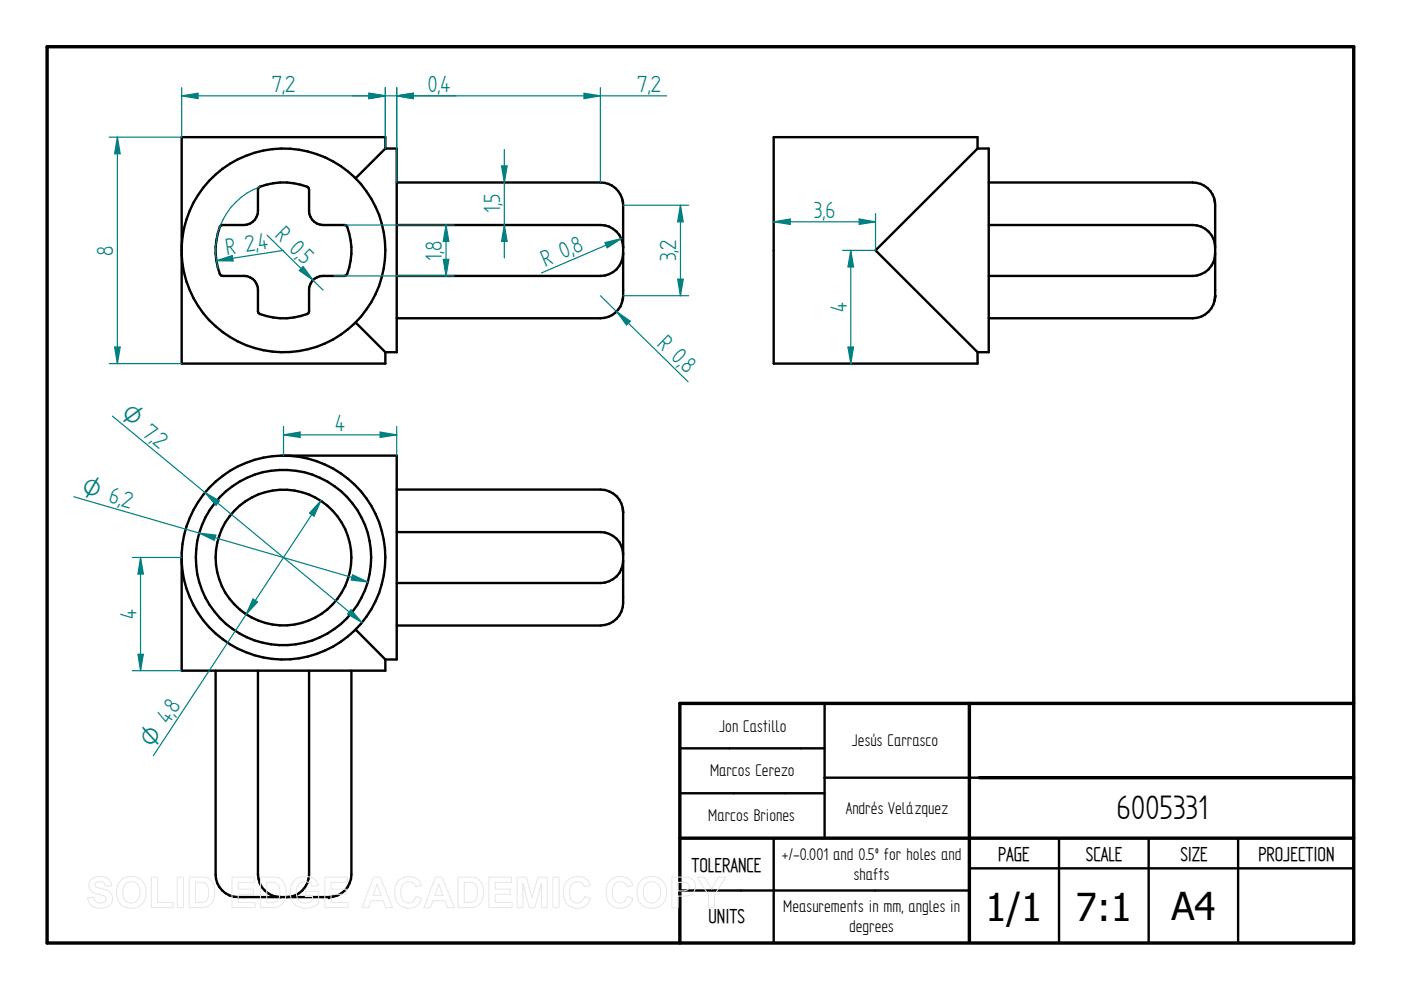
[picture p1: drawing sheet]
<svg xmlns="http://www.w3.org/2000/svg" width="297mm" height="210mm" viewBox="0 0 297 210" stroke-linecap="round" stroke-linejoin="round" font-family="sans-serif">
<path d="M10 9.9h277v190h-277zM205.5 149.1v50.5M287 149.1h-142.9v50.8M144.1 177.7h142.9M207.6 164.9h79.4" fill="none" stroke="#000" stroke-width=".72"/>
<g fill="none" stroke="#000" stroke-width=".51">
<path d="M81.7 31.5h2.4v43.2h-2.4M81.7 31.5v-2.4h-43.2v48h43.2v-2.4M81.7 31.5l-6.3 6.3M84.1 38.7h43.2a4.8 4.8 0 0 1 4.8 4.1M207.3 31.5v-2.4h-43.3v48h43.3v-2.4M207.3 31.5h2.3v43.2h-2.3M207.3 31.5l-21.7 21.6 21.7 21.6M209.6 38.7h43.3a4.7 4.7 0 0 1 4.7 4.2M38.5 52.2a21.6 21.6 0 0 1 32.7-17.6 21.6 21.6 0 0 1 0 37.1 21.6 21.6 0 0 1-32.7-17.6M46.8 47.8l4.9-.1a3 3 0 0 0 3-3v-4.5l.1-.4a13.1 13.1 0 0 1 10.6 0l.1 .4v4.5a2.98 2.98 0 0 0 3 3l4.9 .1a13.1 13.1 0 0 1 0 10.6l-.3 .1h-4.6a2.92 2.92 0 0 0-3 3v4.5l-.1 .4a13.1 13.1 0 0 1-10.6 0l-.1-.4v-4.5a2.92 2.92 0 0 0-3-3h-4.5l-.4-.1a13.1 13.1 0 0 1 0-10.6zM84.1 47.7h43.2a4.8 4.8 0 0 1 4.8 4.8M131.9 42.3l.2 1.2"/>
<path d="M132.1 43.5v9M132.1 52.5v10.2M132.1 53.7a4.8 4.8 0 0 1-4.8 4.8h-43.2M209.6 47.7h43.3a4.8 4.8 0 0 1 4.7 4.8M257.5 42.3l.1 .6M257.6 42.9v.6M257.6 53.7a4.8 4.8 0 0 1-4.7 4.8h-43.3M257.6 43.5v19.2M75.4 68.4l6.3 6.3M132.1 63.3l-.2 .5M132.1 63.3a4.8 4.8 0 0 1-4.8 4.2h-43.2M132.1 62.7v.6"/>
<path d="M257.6 62.7l-.1 1.1M257.6 62.7a4.8 4.8 0 0 1-4.7 4.8h-43.3M60.1 96.6h24v43.2h-2.4M38.5 119.2a21.6 21.6 0 0 0 32.7 17.6 21.6 21.6 0 0 0 0-37.1 21.6 21.6 0 0 0-32.7 17.6v24.9h43.2v-2.4M84.1 112.8h43.2a4.8 4.8 0 0 1 4.8 4.8M84.1 103.8h43.2a4.8 4.8 0 0 1 4.8 4.8M132 107.8l.1 .8M132.1 108.6v18a5 5 0 0 1-4.8 6h-43.2M132.1 118.8a4.8 4.8 0 0 1-4.8 4.8h-43.2M75.4 133.5l6.3 6.3M45.7 142.2v43.2a4.8 4.8 0 0 0 4.8 4.8M54.7 142.2v43.2a4.8 4.8 0 0 0 4.8 4.8"/>
<path d="M65.5 142.2v43.2a4.8 4.8 0 0 1-4.8 4.8M74.5 142.2v43.2a4.8 4.8 0 0 1-4.8 4.8M144.1 158.7h30.7M174.8 149.1v28.6M144.1 168.2h30.7M164 177.7v22.2M207.6 164.9h-32.8M224.5 177.7v22.2M243.5 177.7v22.2M262.5 177.7v22.2M50.5 190.2h19.2M70.5 190.1l-.8 .1"/>
<path d="M144.1 188.8h61.4M205.5 184.1h81.5"/>
<circle cx="60.1" cy="118.2" r="18.6"/>
<circle cx="60.1" cy="118.2" r="14.4"/>
</g>
<path d="M132.1 43.5h.1M257.6 43.5h.1M132.1 62.7h.1M257.6 62.7h.1M132.1 108.6h.1M132.1 127.8h.1M50.5 190.2h.1M69.7 190.2h.1" fill="none" stroke="#000" stroke-width=".25"/>
<g fill="#000">
<circle cx="132.1" cy="43.5" r=".25"/>
<circle cx="257.6" cy="43.5" r=".25"/>
<circle cx="132.1" cy="62.7" r=".25"/>
<circle cx="257.6" cy="62.7" r=".25"/>
<circle cx="132.1" cy="108.6" r=".25"/>
<circle cx="69.7" cy="190.2" r=".25"/>
</g>
<path d="M127.3 62.7l18.6 18.2M130.7 66l2.9 2.1-.8 .8z" fill="none" stroke="#008080" stroke-width=".25"/>
<path d="M130.7 66l2.9 2.1-.8 .8z" fill="#008080"/>
<path d="M132.1 43.5h13.9M144.3 43.5l.6 3.5h-1.2zM132.1 62.7h13.9" fill="none" stroke="#008080" stroke-width=".25"/>
<path d="M144.3 43.5l.6 3.5h-1.2z" fill="#008080"/>
<path d="M143.7 59.2h1.2l-.6 3.5z" fill="none" stroke="#008080" stroke-width=".25"/>
<path d="M143.7 59.2h1.2l-.6 3.5z" fill="#008080"/>
<path d="M128.3 51.4l3.4-.8-3 1.9zM131.7 50.6l-16.9 7.3M144.3 43.5v19.2" fill="none" stroke="#008080" stroke-width=".25"/>
<path d="M128.3 51.4l3.4-.8-3 1.9z" fill="#008080"/>
<path d="M106.3 35.2h1.2l-.6 3.5z" fill="none" stroke="#008080" stroke-width=".25"/>
<path d="M106.3 35.2h1.2l-.6 3.5z" fill="#008080"/>
<path d="M106.9 47.7l.6 3.5h-1.2z" fill="none" stroke="#008080" stroke-width=".25"/>
<path d="M106.9 47.7l.6 3.5h-1.2z" fill="#008080"/>
<path d="M81.7 18.6v12.9M84.1 18.6v12.9M84.1 20.3l3.5-.5v1.1zM106.9 31.7v23" fill="none" stroke="#008080" stroke-width=".25"/>
<path d="M84.1 20.3l3.5-.5v1.1z" fill="#008080"/>
<path d="M78.2 19.8l3.5 .5-3.5 .6z" fill="none" stroke="#008080" stroke-width=".25"/>
<path d="M78.2 19.8l3.5 .5-3.5 .6z" fill="#008080"/>
<path d="M38.5 18.6v10.5M78.2 19.8l3.5 .5-3.5 .6zM81.7 18.6v10.5M74.7 20.3h22" fill="none" stroke="#008080" stroke-width=".25"/>
<path d="M78.2 19.8l3.5 .5-3.5 .6z" fill="#008080"/>
<path d="M38.5 20.3l3.5-.5v1.1z" fill="none" stroke="#008080" stroke-width=".25"/>
<path d="M38.5 20.3l3.5-.5v1.1z" fill="#008080"/>
<path d="M38.5 20.3h43.2M56.6 49.9l11.9 11.6M64.3 56.5l2.1 2.9-2.9-2z" fill="none" stroke="#008080" stroke-width=".25"/>
<path d="M64.3 56.5l2.1 2.9-2.9-2z" fill="#008080"/>
<path d="M55.1 39.6a14.5 14.5 0 0 0-8.9 17.4M45.9 55.3l3.3-1.1 .2 1.1zM60.1 53.1l-14.2 2.2" fill="none" stroke="#008080" stroke-width=".25"/>
<path d="M45.9 55.3l3.3-1.1 .2 1.1z" fill="#008080"/>
<path d="M70.8 58.5h25.5M73.1 47.7h23.2M94.6 47.7l.6 3.5h-1.2z" fill="none" stroke="#008080" stroke-width=".25"/>
<path d="M94.6 47.7l.6 3.5h-1.2z" fill="#008080"/>
<path d="M94 55h1.2l-.6 3.5z" fill="none" stroke="#008080" stroke-width=".25"/>
<path d="M94 55h1.2l-.6 3.5z" fill="#008080"/>
<path d="M23.2 29.1h15.3M24.9 29.1l.6 3.5h-1.2zM94.6 47.7v10.8M23.2 77.1h15.3" fill="none" stroke="#008080" stroke-width=".25"/>
<path d="M24.9 29.1l.6 3.5h-1.2z" fill="#008080"/>
<path d="M24.3 73.6h1.2l-.6 3.5z" fill="none" stroke="#008080" stroke-width=".25"/>
<path d="M24.3 73.6h1.2l-.6 3.5z" fill="#008080"/>
<path d="M24.9 29.1v48M182.2 46.4l3.4 .6-3.4 .6zM185.6 45.3v7.8" fill="none" stroke="#008080" stroke-width=".25"/>
<path d="M182.2 46.4l3.4 .6-3.4 .6z" fill="#008080"/>
<path d="M164 47l3.6-.6v1.2z" fill="none" stroke="#008080" stroke-width=".25"/>
<path d="M164 47l3.6-.6v1.2z" fill="#008080"/>
<path d="M164 47h21.6M178.6 53.1h7M180.4 53.1l.6 3.5h-1.2z" fill="none" stroke="#008080" stroke-width=".25"/>
<path d="M180.4 53.1l.6 3.5h-1.2z" fill="#008080"/>
<path d="M179.8 73.6h1.2l-.6 3.5z" fill="none" stroke="#008080" stroke-width=".25"/>
<path d="M179.8 73.6h1.2l-.6 3.5z" fill="#008080"/>
<path d="M180.4 53.1v24M60.1 90.4v6.2M80.6 91.6l3.5 .6-3.5 .6zM84.1 90.4v6.2" fill="none" stroke="#008080" stroke-width=".25"/>
<path d="M80.6 91.6l3.5 .6-3.5 .6z" fill="#008080"/>
<path d="M60.1 92.2l3.5-.6v1.2z" fill="none" stroke="#008080" stroke-width=".25"/>
<path d="M60.1 92.2l3.5-.6v1.2z" fill="#008080"/>
<path d="M60.1 92.2h24M28.1 118.2h10.4M29.8 118.2l.6 3.5h-1.2zM28.1 142.2h10.4" fill="none" stroke="#008080" stroke-width=".25"/>
<path d="M29.8 118.2l.6 3.5h-1.2z" fill="#008080"/>
<path d="M29.2 138.7h1.2l-.6 3.5z" fill="none" stroke="#008080" stroke-width=".25"/>
<path d="M29.2 138.7h1.2l-.6 3.5z" fill="#008080"/>
<path d="M29.8 118.2v24M68 106.2l-35.5 54M68 106.2l-1.4 3.2-1-.6z" fill="none" stroke="#008080" stroke-width=".25"/>
<path d="M68 106.2l-1.4 3.2-1-.6z" fill="#008080"/>
<path d="M53.6 127l1 .6-2.4 2.7z" fill="none" stroke="#008080" stroke-width=".25"/>
<path d="M53.6 127l1 .6-2.4 2.7z" fill="#008080"/>
<path d="M15.7 105.3l62.3 18.1M74.8 121.9l3.2 1.5-3.5-.4z" fill="none" stroke="#008080" stroke-width=".25"/>
<path d="M74.8 121.9l3.2 1.5-3.5-.4z" fill="#008080"/>
<path d="M42.2 113l3.6 .5-.4 1.1z" fill="none" stroke="#008080" stroke-width=".25"/>
<path d="M42.2 113l3.6 .5-.4 1.1z" fill="#008080"/>
<path d="M23.8 88.2l52.9 43.8M74.4 129.3l2.3 2.7-3-1.8z" fill="none" stroke="#008080" stroke-width=".25"/>
<path d="M74.4 129.3l2.3 2.7-3-1.8z" fill="#008080"/>
<path d="M43.5 104.4l3 1.8-.7 .9z" fill="none" stroke="#008080" stroke-width=".25"/>
<path d="M43.5 104.4l3 1.8-.7 .9z" fill="#008080"/>
<path d="M84.1 18.6v20.1M123.8 19.8l3.5 .5-3.5 .6zM127.3 18.6v20.1" fill="none" stroke="#008080" stroke-width=".25"/>
<path d="M123.8 19.8l3.5 .5-3.5 .6z" fill="#008080"/>
<path d="M84.1 20.3l3.5-.5v1.1z" fill="none" stroke="#008080" stroke-width=".25"/>
<path d="M84.1 20.3l3.5-.5v1.1z" fill="#008080"/>
<path d="M84.1 20.3h57.2" fill="none" stroke="#008080" stroke-width=".25"/>
<g fill="none" stroke="#e6e6e6" stroke-width=".21">
<path d="M19.3 186.5a3.1 3.1 0 0 1 4 .2l.4 1.1-1.3 .1a1.28 1.28 0 0 0-1-1 1.28 1.28 0 0 0-1.3 .5v.4a5.6 5.6 0 0 0 2.5 .9 1.98 1.98 0 0 1 1.2 2.4 1.98 1.98 0 0 1-2.2 1.5 2.48 2.48 0 0 1-3-2.2l1.2-.2a1.44 1.44 0 0 0 1.3 1.3 1.44 1.44 0 0 0 1.5-.9 1.18 1.18 0 0 0-1.4-.9 2.36 2.36 0 0 1-2.4-2l.1-.7zM25.8 186.5a3.3 3.3 0 0 1 3.9-.1 3.3 3.3 0 0 1 1.2 3.8 3.2 3.2 0 0 1-3.8 2.3 3.2 3.2 0 0 1-2.4-3.8 3 3 0 0 1 1.1-2.2zM26.5 187.5a1.87 1.87 0 0 1 2.2-.4 1.87 1.87 0 0 1 1 2.1 1.87 1.87 0 0 1-1.8 2.3 1.87 1.87 0 0 1-1.9-2.3l.1-.8zM32.1 186h1.3v5.3h3.3v1.1h-4.6zM37.6 186h1.3v6.4h-1.3zM40.1 186h2.4a2.79 2.79 0 0 1 3 3.3 2.79 2.79 0 0 1-2.9 3.1h-2.5zM41.4 187.1a2.64 2.64 0 0 1 2.5 .5 3.3 3.3 0 0 1-.3 3.5l-.8 .2h-1.4zM49.2 186h4.8v1.1h-3.5v1.4h3.2v1.1h-3.2v1.7h3.6v1.1h-4.9zM55.2 186h2.4a2.79 2.79 0 0 1 3.1 3.3 2.79 2.79 0 0 1-3 3.1h-2.5zM56.6 187.1a2.64 2.64 0 0 1 2.4 .5 3.3 3.3 0 0 1-.3 3.5l-.8 .2h-1.3zM62.3 186.8a3.6 3.6 0 0 1 4.6-.2l.6 1.1-1.3 .3a1.8 1.8 0 0 0-2.2-1 1.8 1.8 0 0 0-1.2 2.1 2.01 2.01 0 0 0 1.1 2.2 2.01 2.01 0 0 0 2.3-.4v-.8h-1.5v-1.1h2.9v2.6a3.8 3.8 0 0 1-5.5-.3 4 4 0 0 1 .2-4.5zM68.9 186h4.8v1.1h-3.5v1.4h3.2v1.1h-3.2v1.7h3.6v1.1h-4.9z"/>
<path d="M79.2 186h1.4l2.6 6.4h-1.4l-.6-1.4h-2.5l-.6 1.4h-1.4zM79.9 187.5l.9 2.4h-1.7zM84.5 186.7a2.87 2.87 0 0 1 4.9 1l-1.3 .3a1.6 1.6 0 0 0-1.8-1 1.6 1.6 0 0 0-1.3 1.7 2.19 2.19 0 0 0 1.3 2.7 1.55 1.55 0 0 0 1.9-1.3l1.2 .4a2.93 2.93 0 0 1-3.4 2 2.93 2.93 0 0 1-2.3-3.3v-.6a3.2 3.2 0 0 1 .8-1.9zM92.3 186h1.4l2.6 6.4h-1.4l-.5-1.4h-2.6l-.5 1.4h-1.4zM93 187.5l.9 2.4h-1.7zM97.1 186h2.4a2.79 2.79 0 0 1 3 3.3 2.79 2.79 0 0 1-2.9 3.1h-2.5zM98.4 187.1a2.64 2.64 0 0 1 2.4 .5 3.3 3.3 0 0 1-.2 3.5l-.9 .2h-1.3zM103.7 186h4.8v1.1h-3.5v1.4h3.2v1.1h-3.2v1.7h3.6v1.1h-4.9zM109.6 186h2l1.2 4.4 1.2-4.4h2v6.4h-1.2v-5.1l-1.4 5.1h-1.2l-1.3-5.1v5.1h-1.3zM117.2 186h1.3v6.4h-1.3zM120.3 186.7a2.87 2.87 0 0 1 4.8 1l-1.2 .3a1.6 1.6 0 0 0-1.9-1 1.6 1.6 0 0 0-1.2 1.7 2.19 2.19 0 0 0 1.3 2.7 1.55 1.55 0 0 0 1.8-1.3l1.3 .4a2.93 2.93 0 0 1-3.5 2 2.93 2.93 0 0 1-2.2-3.3v-.6a3.2 3.2 0 0 1 .8-1.9zM129.3 186.7a2.87 2.87 0 0 1 4.9 1l-1.2 .3a1.6 1.6 0 0 0-1.9-1 1.6 1.6 0 0 0-1.3 1.7 2.19 2.19 0 0 0 1.3 2.7 1.55 1.55 0 0 0 1.9-1.3l1.2 .4a2.93 2.93 0 0 1-3.4 2 2.93 2.93 0 0 1-2.3-3.3l.1-.6a3.2 3.2 0 0 1 .7-1.9z"/>
<path d="M136.2 186.5a3.3 3.3 0 0 1 3.9-.1 3.3 3.3 0 0 1 1.1 3.8 3.2 3.2 0 0 1-3.7 2.3 3.2 3.2 0 0 1-2.4-3.8 3 3 0 0 1 1.1-2.2zM136.9 187.5a1.87 1.87 0 0 1 2.2-.4 1.87 1.87 0 0 1 .9 2.1 1.87 1.87 0 0 1-1.8 2.3 1.87 1.87 0 0 1-1.8-2.3l.1-.8zM142.4 186h2.1a2.5 2.5 0 0 1 2.7 1 2.08 2.08 0 0 1-.1 2.2 2.08 2.08 0 0 1-2.1 .8h-1.2v2.4h-1.4zM143.8 187.1h.6a1.28 1.28 0 0 1 1.7 .9 1.22 1.22 0 0 1-1.6 .9h-.7zM147.8 186h1.5l1.6 2.5 1.4-2.5h1.6l-2.4 3.7v2.7h-1.3v-2.7z"/>
</g>
<g font-size="8.1">
<text x="236.7" y="173.7">6005331</text>
<text x="208.9" y="195.3">1/1</text>
<text x="228.1" y="195.3">7:1</text>
<text x="248.4" y="195.1">A4</text>
</g>
<g font-size="5.6" fill="#008080">
<text x="57.6" y="19.5">7,2</text>
<text x="90.7" y="19.5">0,4</text>
<text x="135.1" y="19.5">7,2</text>
<text x="106" y="45.2" transform="rotate(-90 106 45.2)">1,5</text>
<text x="172.5" y="46.1">3,6</text>
<text x="54.9" y="53" transform="rotate(-9 54.9 53)">4</text>
<text x="58.2" y="50.1" transform="rotate(44 58.2 50.1)">R 0,</text>
<text x="121.9" y="53.9" transform="rotate(-23 121.9 53.9)">8</text>
<text x="24" y="54.2" transform="rotate(-90 24 54.2)">8</text>
<text x="48.1" y="54.1" transform="rotate(-9 48.1 54.1)">R 2,</text>
<text x="63.1" y="54.9" transform="rotate(44 63.1 54.9)">5</text>
<text x="93.7" y="55.2" transform="rotate(-90 93.7 55.2)">1,8</text>
<text x="115.6" y="56.6" transform="rotate(-23 115.6 56.6)">R 0,</text>
<text x="143.4" y="55.4" transform="rotate(-90 143.4 55.4)">3,2</text>
<text x="179.5" y="66.1" transform="rotate(-90 179.5 66.1)">4</text>
<text x="139.1" y="73.1" transform="rotate(44 139.1 73.1)">R 0,</text>
<text x="144.1" y="77.9" transform="rotate(44 144.1 77.9)">8</text>
<text x="29.9" y="92.2" transform="rotate(39 29.9 92.2)">7,</text>
<text x="32.2" y="94" transform="rotate(39 32.2 94)">2</text>
<text x="71.1" y="91.3">4</text>
<text x="25.5" y="107.3" transform="rotate(16 25.5 107.3)">2</text>
<text x="29" y="131.2" transform="rotate(-90 29 131.2)">4</text>
<text x="37.2" y="151.5" transform="rotate(-57 37.2 151.5)">8</text>
</g>
<g font-size="5.4" fill="#008080">
<text x="25.3" y="88.3" transform="rotate(40 25.3 88.3)">O</text>
<text x="17.1" y="104.8" transform="rotate(16 17.1 104.8)">O 6,</text>
<text x="32.5" y="158.7" transform="rotate(-57 32.5 158.7)">O 4,</text>
</g>
<g font-size="4.8">
<text x="146.6" y="184.8">TOLERANCE</text>
<text x="211.6" y="182.5">PAGE</text>
<text x="230.2" y="182.5">SCALE</text>
<text x="250.3" y="182.5">SIZE</text>
<text x="266.8" y="182.5">PROJECTION</text>
<text x="150.2" y="195.8">UNITS</text>
</g>
<g font-size="4.1">
<text x="152.5" y="155.1">Jon Castillo</text>
<text x="180.6" y="158.2">Jesús Carrasco</text>
<text x="150.5" y="164.5">Marcos Cerezo</text>
<text x="179.3" y="172.6">Andrés Velázquez</text>
<text x="150.2" y="174.1">Marcos Briones</text>
<text x="165.8" y="182.4">+/-0.001 and 0.5º for holes and</text>
<text x="181" y="186.6">shafts</text>
<text x="166.1" y="193.5">Measurements in mm, angles in</text>
<text x="180" y="197.6">degrees</text>
</g>
</svg>
